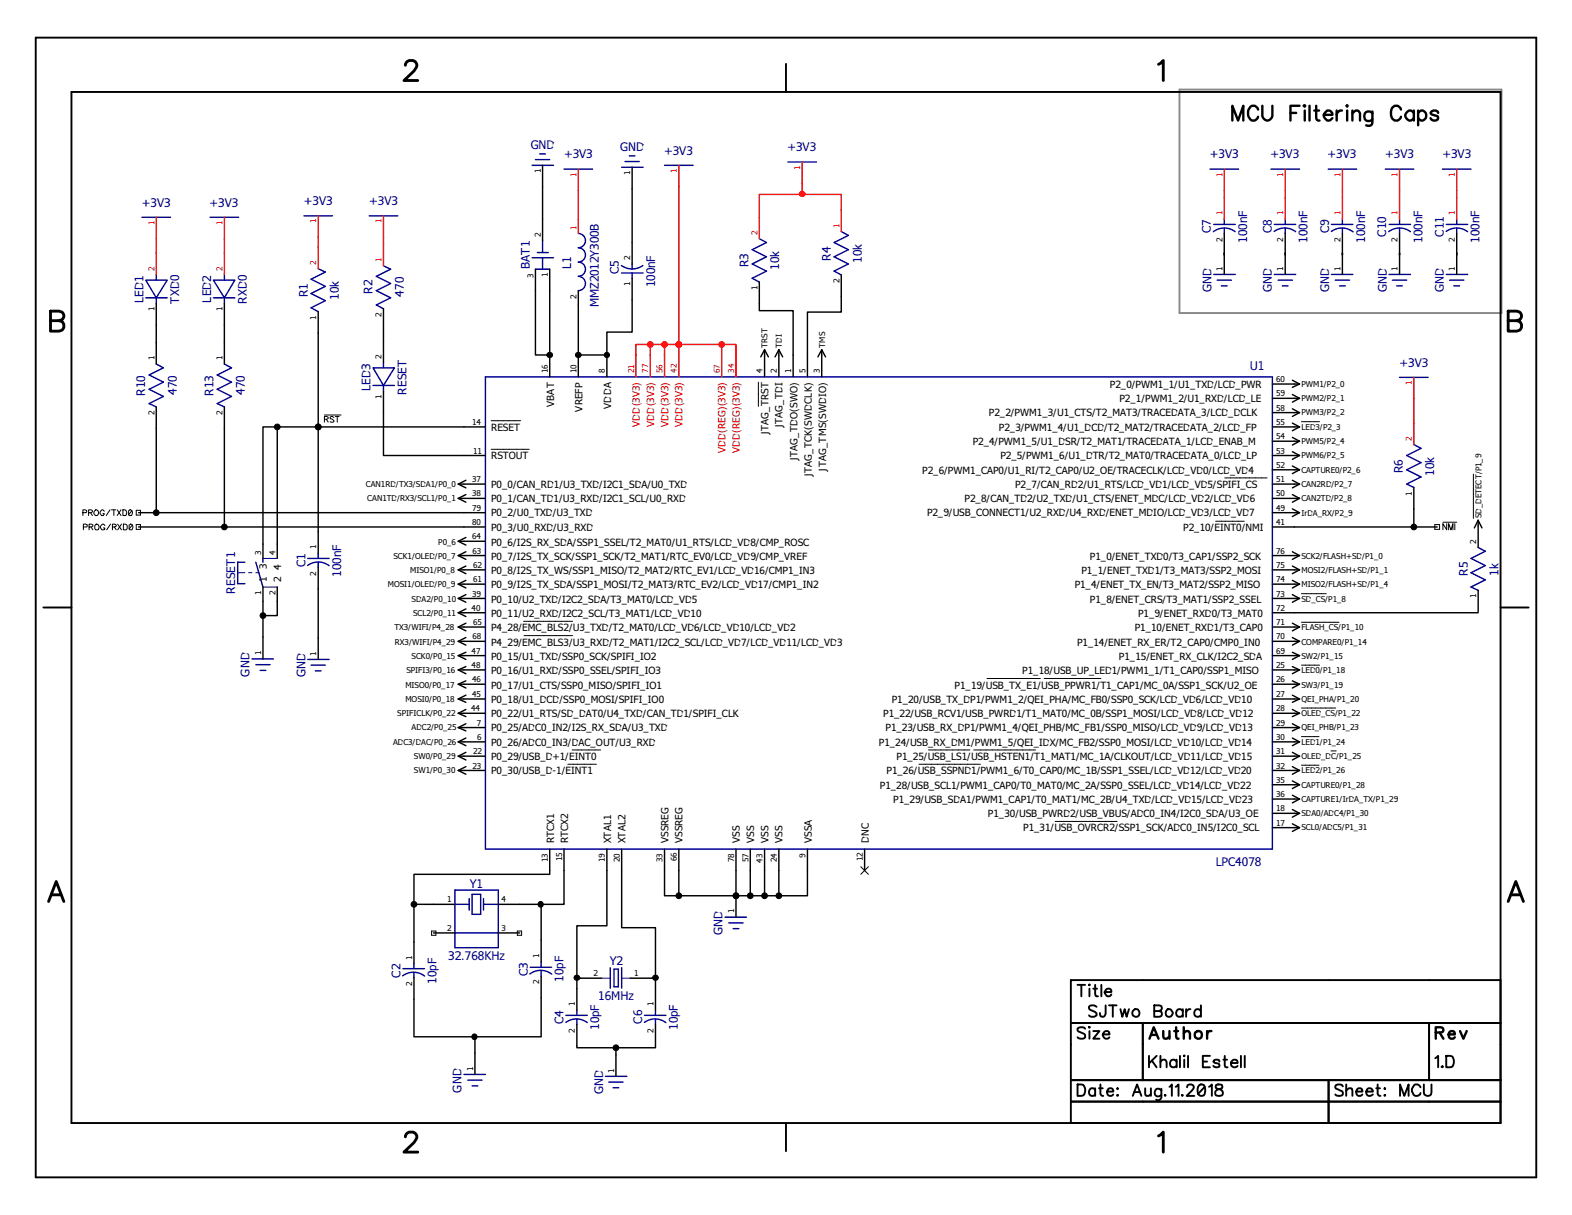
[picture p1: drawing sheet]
<svg xmlns="http://www.w3.org/2000/svg" width="279mm" height="216mm" viewBox="0 0 279 216" stroke-linecap="round" stroke-linejoin="round" font-family="sans-serif">
<path d="M279.4 0h-279.4v215.9" fill="none" stroke="#fff" stroke-width=".34"/>
<g fill="none" stroke="#000" stroke-width=".42">
<path d="M223.6 19.5a.87 .87 0 0 0-1.4-.5 1.61 1.61 0 0 0 .3 2.4 .93 .93 0 0 0 1.1-.7M224.4 18.8v1.9a.9 .9 0 0 0 .9 .7 .9 .9 0 0 0 .8-.7v-1.9M231 18.8h-1.6v2.6M231.7 18.8h.3l-.1 .2zM231.9 19.6v1.8M232.7 18.8v2.6M233.6 19.6h.8M233.9 18.8v2.1l.1 .4 .5 .1M237.6 19.6v1.8M238.5 19.6a.86 .86 0 0 0-.9 .8M239.4 18.7v.3zM239.4 19.6v1.8"/>
<path d="M240.4 19.6v1.8M243.9 19.8v2a.68 .68 0 0 1-.4 .6 .68 .68 0 0 1-.7-.1M249 19.5a.87 .87 0 0 0-1.4-.5 1.61 1.61 0 0 0 .3 2.4 .93 .93 0 0 0 1.1-.7M251.3 19.6v1.8M252.1 19.6v2.7M219 21.4v-2.6l1 2.6 1-2.6v2.6M229.4 20.1h1M235.3 20.4h1.5a.71 .71 0 0 0-.5-.7 .71 .71 0 0 0-.8 .4 .89 .89 0 0 0 0 .9 .89 .89 0 0 0 .8 .4l.5-.4M240.4 20.2l.6-.6h.3l.3 .2 .1 .4v1.2M243.9 20.2a.79 .79 0 0 0-.9-.3 .79 .79 0 0 0-.5 .8 .78 .78 0 0 0 .5 .8 .78 .78 0 0 0 .9-.3M251.3 20.1a.83 .83 0 0 0-1.3-.1 .83 .83 0 0 0 .2 1.3 .68 .68 0 0 0 1.1-.3M252.1 20.1a.83 .83 0 0 1 1.2-.1 .83 .83 0 0 1-.1 1.3 .68 .68 0 0 1-1.1-.3"/>
<path d="M255.6 20.1l-.1-.3a.82 .82 0 0 0-1.2 .3 1.87 1.87 0 0 0 1.2 .6v.6a.82 .82 0 0 1-1.2-.3"/>
</g>
<g fill="none" stroke="#000" stroke-width=".18">
<path d="M57.7 74.5h.4l.2-.2v-.1l-.2-.2h-.4v1M57.7 73.7h2.9M58 74.5l.3 .5M59.4 74.2l-.3-.2h-.3l-.1 .2 .1 .2 .3 .1 .3 .3v.1l-.2 .1-.5-.1M59.6 74h.7M59.9 74v1M14.7 91.1h.6l.1-.3-.2-.2h-.5v1M14.8 93.6h.6l.1-.4-.7-.1v1M15.7 91.1h.5l.2-.2v-.1l-.2-.2h-.5v1M15.8 93.6h.6l.1-.3-.2-.2h-.5v1M16.1 91.1l.3 .5M16.2 93.6l.3 .5"/>
<path d="M16.8 90.8a.42 .42 0 0 1 .6-.1 .42 .42 0 0 1 0 .7 .4 .4 0 0 1-.4 .2 .4 .4 0 0 1-.3-.3zM16.8 93.4a.42 .42 0 0 1 .7-.1 .42 .42 0 0 1 0 .6 .34 .34 0 0 1-.4 .3 .34 .34 0 0 1-.3-.4zM18.5 90.8a.43 .43 0 0 0-.6 0 .43 .43 0 0 0 0 .6l.1 .2h.4l.1-.3h-.2M18.6 93.4a.42 .42 0 0 0-.6-.1 .42 .42 0 0 0-.1 .6 .34 .34 0 0 0 .4 .3 .34 .34 0 0 0 .3-.4h-.2M19.6 90.6l-.7 1M19.6 93.1l-.6 1M19.8 90.6h.8M20 93.6h.6l.1-.3-.3-.2h-.4v1M20.2 90.6v1M20.3 93.6l.4 .5M20.8 90.6l.7 1M20.9 93.1l.7 1"/>
<path d="M21.5 90.6l-.7 1M21.6 93.1l-.7 1M21.8 90.6a.59 .59 0 0 1 .7 .3 .59 .59 0 0 1-.1 .7h-.6zM21.9 93.1h.4a.63 .63 0 0 1 .1 1h-.5zM22.9 90.8l.2-.2a.53 .53 0 0 1 .4 .5 .53 .53 0 0 1-.3 .5h-.3v-.2zM22.9 93.3l.3-.2a.53 .53 0 0 1 .4 .5 .53 .53 0 0 1-.3 .5l-.4-.1zM23.5 90.8l-.6 .6M23.5 93.3l-.6 .7M24.2 93.2h.8v.9h-.8zM24.2 90.7h.8v.8h-.8zM256.5 92.8h2.4M257.1 93v1.1l-.6-1.1v1.1"/>
<path d="M257.5 94.1v-1.1l.4 1.1 .3-1.1v1.1M258.6 93v1.1"/>
<circle cx="97.7" cy="63.1" r=".49"/>
<circle cx="27.8" cy="91.1" r=".51"/>
<circle cx="39.9" cy="93.6" r=".51"/>
<circle cx="46.7" cy="109.4" r=".51"/>
<circle cx="120.7" cy="159.2" r=".51"/>
<circle cx="130.8" cy="159.2" r=".51"/>
<circle cx="133.4" cy="159.2" r=".51"/>
<circle cx="135.9" cy="159.2" r=".51"/>
<circle cx="138.4" cy="159.2" r=".51"/>
<circle cx="73.6" cy="160.7" r=".51"/>
<circle cx="96.1" cy="160.7" r=".49"/>
<circle cx="84.3" cy="184.2" r=".49"/>
<circle cx="109.5" cy="186.2" r=".51"/>
</g>
<path d="M209.6 15.9h57.3v39.7h-57.3z" fill="none" stroke="#898989" stroke-width=".34"/>
<g fill="none" stroke="#000" stroke-width=".25">
<path d="M96.4 33.2v5.7M112.4 33.5v9.6M27.8 57.7v3.2M39.9 57.7v3.2M68.2 58.7v1.9M95.2 51.6v11.5h2.5v-11.5M135 53.9v1.3h6v7.9M149.5 52.7v2.8h-6v7.6M217.6 45v.3M228.4 45v.3M238.6 45v.3M248.8 45v.3"/>
<path d="M258.9 45v.3M27.8 76.1v15M39.9 76.1v17.5M24.6 93.6h57.9M24.6 91.1h57.9M46.7 106.8v2.6h2.6v-2.6M46.7 109.4v3.8M56.6 104.6v8.8M230 108.9h32.7M97.7 154.7v.7h-24.1v12M100.2 154.7v6h-4v6.3M118.1 154.7v4.5h12.7"/>
<path d="M120.6 154.7v4.5M130.8 154.7v4.5M133.3 154.7v4.5M135.9 154.7v4.5M138.4 154.7v4.5h-7.6M143.5 154.7v4.5h-5.1M73.6 160.7h3.4M92.4 160.7h3.8M96.2 177.3v6.9h-22.6v-6.7M84.4 184.2v2.9M102.5 185.8v.4h14v-.4M109.5 186.2v1.3"/>
</g>
<g fill="#000">
<circle cx="97.7" cy="63.1" r=".49"/>
<circle cx="27.8" cy="91.1" r=".51"/>
<circle cx="39.9" cy="93.6" r=".51"/>
<circle cx="46.7" cy="109.4" r=".51"/>
<circle cx="120.7" cy="159.2" r=".51"/>
<circle cx="130.8" cy="159.2" r=".51"/>
<circle cx="133.4" cy="159.2" r=".51"/>
<circle cx="135.9" cy="159.2" r=".51"/>
<circle cx="138.4" cy="159.2" r=".51"/>
<circle cx="73.6" cy="160.7" r=".51"/>
<circle cx="96.1" cy="160.7" r=".49"/>
<circle cx="84.3" cy="184.2" r=".49"/>
<circle cx="109.5" cy="186.2" r=".51"/>
</g>
<g fill="none" stroke="#f00" stroke-width=".25">
<path d="M102.8 33.9v5M142.6 32.6v1.9h-7.6v4.1M217.6 33.9v1.2M228.4 33.9v1.2M238.6 33.9v1.2M248.8 33.9v1.2M258.9 33.9v1.2M27.8 42.4v2.6M39.9 42.4v2.6M56.6 42.2v1.7M68.2 42.2v1.2M113 63.1v-1.9h7.6v1.9"/>
<path d="M115.6 61.2v1.9M128.3 63.1v-1.9h2.5v1.9"/>
</g>
<circle cx="115.6" cy="61.2" r=".51" fill="#f00"/>
<circle cx="115.6" cy="61.2" r=".51" fill="none" stroke="#f00" stroke-width=".18"/>
<path d="M118.1 61.2v1.9" fill="none" stroke="#f00" stroke-width=".25"/>
<circle cx="118.1" cy="61.2" r=".51" fill="#f00"/>
<circle cx="118.1" cy="61.2" r=".51" fill="none" stroke="#f00" stroke-width=".18"/>
<path d="M120.6 33.2v28" fill="none" stroke="#f00" stroke-width=".25"/>
<circle cx="120.7" cy="61.2" r=".51" fill="#f00"/>
<circle cx="120.7" cy="61.2" r=".51" fill="none" stroke="#f00" stroke-width=".18"/>
<path d="M120.6 61.2h7.7" fill="none" stroke="#f00" stroke-width=".25"/>
<circle cx="128.3" cy="61.2" r=".51" fill="#f00"/>
<circle cx="128.3" cy="61.2" r=".51" fill="none" stroke="#f00" stroke-width=".18"/>
<circle cx="120.7" cy="61.2" r=".51" fill="#f00"/>
<circle cx="120.7" cy="61.2" r=".51" fill="none" stroke="#f00" stroke-width=".18"/>
<path d="M142.6 34.5h6.9v2.8M251.3 70.9v4.3" fill="none" stroke="#f00" stroke-width=".25"/>
<circle cx="142.6" cy="34.5" r=".49" fill="#f00"/>
<circle cx="142.6" cy="34.5" r=".49" fill="none" stroke="#f00" stroke-width=".18"/>
<g fill="none" stroke="#000" stroke-width=".25">
<path d="M96.4 29.4v3.8M96.4 38.9v3.9M112.4 29.7v3.8M27.8 53.9v3.8M39.9 53.9v3.8M56.6 55.4v20.5h25.9M68.2 54.9v3.8M95.2 47.8v3.8M97.7 47.8v3.8M112.4 49.4v9.6h-4.5v4.1h-5.1v-11.5M112.4 43.1v3.8M135 50.1v3.8"/>
<path d="M149.5 48.9v3.8M217.6 41.5v7.3M228.4 41.5v7.3M238.6 41.5v7.3M248.8 41.5v7.3M258.9 41.5v7.3M27.8 60.9v3.8M27.8 72.3v3.8M39.9 60.9v3.8M39.9 72.3v3.8M49.3 75.9v20.8M68.2 69.5v11.4h14.3"/>
<path d="M68.2 60.6v3.8M102.8 63.1h.1M46.7 96.7v-20.8h9.9v22.4M230 93.6h25.4M251.3 86.6v7M262.7 92.5l-.7 1.3M262.7 92.5l.7 1.3M262.7 92.5v4.8M46.7 113.2v3.9M56.6 100.8v3.8M56.6 113.4v3.8M262.7 104.9v3.8"/>
<path d="M107.9 154.7v9.8h-5.4v9.3M110.5 154.7v10.1h6v9M130.8 159.2v3.8M73.6 167.4v3.8M73.6 173.7v3.8M96.2 167v3.9M96.2 173.5v3.8M103.1 173.8h-.6v5.7M115.8 173.8h.7v5.7M84.4 187.1v3.8M102.5 182v3.8M109.5 187.5v3.8"/>
<path d="M116.5 182v3.8"/>
</g>
<g fill="#000">
<circle cx="49.3" cy="75.9" r=".51"/>
<circle cx="56.6" cy="75.9" r=".51"/>
<circle cx="102.8" cy="63.1" r=".49"/>
<circle cx="107.9" cy="63.1" r=".47"/>
<circle cx="251.3" cy="93.6" r=".51"/>
<circle cx="102.6" cy="173.7" r=".49"/>
<circle cx="116.5" cy="173.7" r=".49"/>
</g>
<g fill="none" stroke="#000" stroke-width=".18">
<path d="M255 93.2h.9v.9h-.9zM261.9 84.2v7.9"/>
<circle cx="49.3" cy="75.9" r=".51"/>
<circle cx="56.6" cy="75.9" r=".51"/>
<circle cx="102.8" cy="63.1" r=".49"/>
<circle cx="107.9" cy="63.1" r=".47"/>
<circle cx="251.3" cy="93.6" r=".51"/>
<circle cx="102.6" cy="173.7" r=".49"/>
<circle cx="116.5" cy="173.7" r=".49"/>
</g>
<g fill="none" stroke="#000096" stroke-width=".25">
<path d="M94.6 29.4h3.8M95.2 28.4h2.5M95.9 27.3h1M110.5 29.7h3.8M111.1 28.7h2.5M111.8 27.7h1.1M215.7 39.9h3.8M217.6 38.9v1M226.5 39.9h3.8M228.4 38.9v1M236.6 39.9h3.9M238.6 38.9v1"/>
<path d="M246.9 39.9h3.8M248.8 38.9v1M257 39.9h3.9M258.9 38.9v1M25.9 49.8h3.8l-1.9 3.1zM25.9 52.9h3.8M27.8 48.8v1M27.8 52.9v1M37.9 49.8h3.8l-1.8 3.1zM37.9 52.9h3.8M39.9 48.8v1M39.9 52.9v1"/>
<path d="M56.6 47.8l1.2 .5-2.5 1.3 2.5 1.3-2.5 1.3 2.5 1.2-2.5 1.3 1.3 .7M68.2 47.2l1.2 .6-2.5 1.3 2.5 1.3-2.5 1.2 2.5 1.3-2.5 1.3 1.3 .7M94.6 45.8h3.8M95.2 47.8h2.5M95.5 44.9h2M96.4 42.8v2.1M96.4 45.8v2M102.8 41.5a1.27 1.27 0 0 1 1.3 1.3 1.27 1.27 0 0 1-1.3 1.2 1.27 1.27 0 0 1 1.3 1.3 1.27 1.27 0 0 1-1.3 1.3 1.27 1.27 0 0 1 1.3 1.2 1.27 1.27 0 0 1-1.3 1.3 1.27 1.27 0 0 1 1.3 1.3 1.27 1.27 0 0 1-1.3 1.2M110.5 47.2a3.3 3.3 0 0 0 3.8 0M110.5 48.5h3.8M112.4 46.9v.9M112.4 48.5v.9"/>
<path d="M135 42.4l1.2 .7-2.5 1.3 2.5 1.2-2.5 1.3 2.5 1.3-2.5 1.2 1.3 .7M149.5 41.1l1.3 .7-2.5 1.3 2.5 1.3-2.5 1.2 2.5 1.3-2.5 1.3 1.2 .7M215.7 41.2a3.2 3.2 0 0 1 3.8 0M215.7 48.8h3.8M216.3 49.8h2.6M217.1 50.8h1M217.6 40.6v.9M226.5 41.1a3.2 3.2 0 0 1 3.8 .1M226.5 48.8h3.8M227.2 49.8h2.5M227.9 50.8h1M228.4 40.6v.9"/>
<path d="M236.6 41.1a3.2 3.2 0 0 1 3.9 .1M236.6 48.8h3.9M237.3 49.8h2.6M238.1 50.8h1M238.6 40.6v.9M246.8 41.2a3.2 3.2 0 0 1 3.9 0M246.9 48.8h3.8M247.5 49.8h2.5M248.2 50.8h1.1M248.8 40.6v.9M257 41.1a3.2 3.2 0 0 1 3.8 .1M257 48.8h3.9"/>
<path d="M257.6 49.8h2.6M258.4 50.8h1M258.9 40.6v.9M27.8 64.7l1.2 .7-2.5 1.2 2.5 1.3-2.5 1.3 2.5 1.2-2.5 1.3 1.3 .6M39.9 64.7l1.2 .7-2.5 1.2 2.5 1.3-2.5 1.3 2.5 1.2-2.5 1.3 1.3 .6M66.3 65.4h3.8l-1.9 3.1zM66.3 68.5h3.8M68.2 64.4v1M68.2 68.5v1M251.3 79l1.3 .7-2.6 1.2 2.6 1.3-2.6 1.3 2.6 1.3-2.6 1.2 1.3 .6M54.7 99.2h3.8M56.6 98.3v.9"/>
<path d="M56.6 99.9v.9M262.7 97.3l1.3 .7-2.5 1.2 2.5 1.3-2.5 1.3 2.5 1.2-2.5 1.3 1.2 .6M44.8 117.1h3.8M45.5 118.1h2.5M46.2 119.1h1M54.7 100.5a3.2 3.2 0 0 1 3.8 0M54.7 117.2h3.8M55.3 118.2h2.5M56 119.2h1.1M71.6 173.4a3.2 3.2 0 0 1 3.9 0M71.6 172.1h3.8M73.6 171.2v.9"/>
<path d="M73.6 172.8v.9M94.2 173.1a3.2 3.2 0 0 1 3.9 0M94.2 171.9h3.8M96.2 170.9v1M96.2 172.5v1M102.5 179.5v.9M116.5 179.5v.9M128.9 163h3.8M129.5 164h2.6M130.3 165h1M82.5 190.9h3.8M83.1 191.9h2.6"/>
<path d="M83.9 193h1M100.6 181.7a3.2 3.2 0 0 1 3.8 0M100.6 180.4h3.8M102.5 181.1v.9M107.6 191.3h3.8M108.2 192.3h2.5M109 193.3h1M114.5 181.7a3.2 3.2 0 0 1 3.8 0M114.6 180.4h3.8M116.5 181.1v.9"/>
</g>
<g fill="none" stroke="#f00" stroke-width=".25">
<path d="M102.8 38.9v2.6M135 38.6v3.8M149.5 37.3v3.8M217.6 35.1v3.8M228.4 35.1v3.8M238.6 35.1v3.8M248.8 35.1v3.8M258.9 35.1v3.8M27.8 45v3.8M39.9 45v3.8M56.6 43.9v3.9M68.2 43.4v3.8"/>
<path d="M251.3 75.2v3.8"/>
</g>
<g fill="#000096">
<circle cx="46.6" cy="104.2" r=".21"/>
<circle cx="46.6" cy="99.1" r=".21"/>
</g>
<g fill="none" stroke="#000096" stroke-width=".25">
<path d="M25.2 38.6h5.1M37.3 38.6h5.1M54 38.4h5.1M65.6 38.4h5.1M100.2 30.1h5.1M118.1 29.4h5.1M140 28.8h5.1M215.1 30.1h5M225.9 30.1h5.1M236.1 30.1h5M246.2 30.1h5.1M256.4 30.1h5.1"/>
<path d="M86.3 67h139.8v83.9h-139.8zM248.8 67.1h5M43.5 99.9h-1.3v3.8h1.3M45.5 99.9l1.2 4.4M46.7 99.2v.7M80.9 158.2h7.7v10.2h-7.7zM83.4 159.7v2M83.9 158.9h1.5v3.6h-1.5zM85.9 159.7v2M80.9 160.7h2.5M80.9 165.8h7.7M85.9 160.7h2.7"/>
<path d="M108.5 172v3.6M109.1 172.2h.8v3.1h-.8zM110.5 172v3.6"/>
</g>
<path d="M46.7 99.2h2.6M42.2 101.8h1.3M44.2 101.8h.6M45.5 101.8h.6M46.7 104.3h2.6M106.9 173.8h1.6M110.5 173.8h1.5" fill="none" stroke="#000096" stroke-width=".18"/>
<g fill="none" stroke="#000" stroke-width=".25">
<path d="M82.5 75.9h3.8M97.7 63.1v3.9M102.8 63.1v3.9M107.9 63.1v3.9M135.9 62.1l-.7 1.3M135.9 62.1l.7 1.3M135.9 62.1v4.9M138.4 62.1l-.6 1.3M138.4 62.1l.7 1.3M138.4 62.1v4.9M141 63.1v3.9M143.5 63.1v3.9"/>
<path d="M146 62.1l-.6 1.3M146 62.1l.7 1.3M146 62.1v4.9M226.1 68.2h4.9M226.1 70.8h4.9M226.1 73.3h4.9M226.1 75.9h4.9M226.1 78.4h4.9M229.7 67.6l1.3 .6M229.7 70.1l1.3 .7M229.7 72.6l1.3 .7M229.7 75.2l1.3 .7"/>
<path d="M229.7 77.7l1.3 .7M231 68.2l-1.3 .6M231 70.8l-1.3 .7M231 73.3l-1.3 .7M231 75.9l-1.3 .6M231 78.4l-1.3 .7M46.7 96.7v2.5M49.3 96.7v2.5M81.4 86l1.4 .7M81.4 86h4.9M81.4 88.6l1.4 .6M81.4 88.6h4.9"/>
<path d="M81.4 96.2l1.4 .7M81.4 96.2h4.9M81.4 98.7l1.4 .7M81.4 98.7h4.9M82.5 91.1h3.8M82.5 93.6h3.8M82.5 80.9h3.8M82.8 85.3l-1.4 .7M82.8 87.9l-1.4 .7M82.8 95.5l-1.4 .7M82.8 98l-1.4 .7M226.1 86h4.9"/>
<path d="M226.1 88.6h4.9M226.1 91.1h4.9M226.1 93.6h3.9M226.1 98.7h4.9M226.1 80.9h4.9M226.1 83.5h4.9M229.7 98l1.3 .7M229.7 80.3l1.3 .6M229.7 82.8l1.3 .7M229.7 85.3l1.3 .7M229.7 87.9l1.3 .7M229.7 90.4l1.3 .7"/>
<path d="M231 98.7l-1.3 .7M231 80.9l-1.3 .7M231 83.5l-1.3 .7M231 86l-1.3 .7M231 88.6l-1.3 .6M231 91.1l-1.3 .7M46.7 104.3v2.5M49.3 104.3v2.5M81.4 101.3l1.4 .6M81.4 101.3h4.9M81.4 103.8l1.4 .7M81.4 103.8h4.9"/>
<path d="M81.4 106.3l1.4 .7M81.4 106.3h4.9M81.4 108.9l1.4 .7M81.4 108.9h4.9M81.4 116.5l1.4 .7M81.4 116.5h4.9M81.4 119l1.4 .7M81.4 119h4.9M81.4 111.4h4.9M81.4 114h4.9M81.4 111.4l1.4 .7M81.4 114l1.4 .6"/>
<path d="M82.8 100.6l-1.4 .7M82.8 103.1l-1.4 .7M82.8 105.7l-1.4 .6M82.8 108.2l-1.4 .7M82.8 115.9l-1.4 .6M82.8 118.4l-1.4 .6M82.8 110.7l-1.4 .7M82.8 113.3l-1.4 .7M226.1 101.3h4.9M226.1 103.8h4.9M226.1 106.3h4.9M226.1 108.9h3.9"/>
<path d="M226.1 116.5h4.9M226.1 119h4.9M226.1 111.4h4.9M226.1 114h4.9M229.7 100.6l1.3 .7M229.7 103.1l1.3 .7M229.7 105.7l1.3 .6M229.7 110.7l1.3 .7M229.7 113.3l1.3 .7M229.7 115.9l1.3 .6M229.7 118.4l1.3 .6M231 101.3l-1.3 .6"/>
<path d="M231 103.8l-1.3 .7M231 106.3l-1.3 .7M231 111.4l-1.3 .7M231 114l-1.3 .6M231 116.5l-1.3 .7M231 119l-1.3 .7M81.4 121.6l1.4 .7M81.4 121.6h4.9M81.4 124.2l1.4 .6M81.4 124.2h4.9M81.4 126.7l1.4 .6M81.4 126.7h4.9"/>
<path d="M81.4 129.3l1.4 .6M81.4 129.3h4.9M81.4 131.8l1.4 .7M81.4 131.8h4.9M81.4 134.4l1.4 .6M81.4 134.4h4.9M81.4 136.9l1.4 .7M81.4 136.9h4.9M82.8 121l-1.4 .6M82.8 123.5l-1.4 .7M82.8 126.1l-1.4 .6M82.8 128.6l-1.4 .7"/>
<path d="M82.8 131.1l-1.4 .7M82.8 133.7l-1.4 .7M82.8 136.2l-1.4 .7M226.1 121.6h4.9M226.1 124.2h4.9M226.1 126.7h4.9M226.1 129.3h4.9M226.1 131.8h4.9M226.1 134.4h4.9M226.1 136.9h4.9M226.1 139.4h4.9M229.7 121l1.3 .6"/>
<path d="M229.7 123.5l1.3 .7M229.7 126.1l1.3 .6M229.7 128.6l1.3 .7M229.7 131.1l1.3 .7M229.7 133.7l1.3 .7M229.7 136.2l1.3 .7M229.7 138.8l1.3 .6M231 121.6l-1.3 .7M231 124.2l-1.3 .6M231 126.7l-1.3 .6M231 129.3l-1.3 .6M231 131.8l-1.3 .7"/>
<path d="M231 134.4l-1.3 .6M231 136.9l-1.3 .7M231 139.4l-1.3 .7M97.7 150.9v3.8M100.2 150.9v3.8M107.9 150.9v3.8M110.5 150.9v3.8M118.1 150.9v3.8M120.6 150.9v3.8M130.8 150.9v3.8M133.3 150.9v3.8M135.9 150.9v3.8"/>
<path d="M138.4 150.9v3.8M143.5 150.9v3.8M153.7 150.9v3.8M226.1 142h4.9M226.1 144.5h4.9M226.1 147.1h4.9M229.7 141.3l1.3 .7M229.7 143.8l1.3 .7M229.7 146.4l1.3 .7M231 142l-1.3 .7M231 144.5l-1.3 .7M231 147.1l-1.3 .6"/>
<path d="M77 165.8h3.9M77 160.7h3.9M88.6 165.8h3.8M88.6 160.7h3.8M103.1 173.8h3.8M112 173.8h3.8"/>
</g>
<g fill="none" stroke="#f00" stroke-width=".25">
<path d="M27.8 38.6v3.8M39.9 38.6v3.8M56.6 38.4v3.8M68.2 38.4v3.8M102.8 30.1v3.8M120.6 29.4v3.8M142.6 28.8v3.8M217.6 30.1v3.8M228.4 30.1v3.8M238.6 30.1v3.8M248.8 30.1v3.8M258.9 30.1v3.8"/>
<path d="M113 63.1v3.9M115.6 63.1v3.9M118.1 63.1v3.9M120.6 63.1v3.9M128.3 63.1v3.9M130.8 63.1v3.9M251.3 67.1v3.8"/>
</g>
<g fill="none" stroke="#000" stroke-width=".18">
<path d="M87.3 74.8h5.2M87.3 79.8h6.8M134.8 67.9v4.3M231.3 74.9h3.2M216.1 92.6h5M217.7 84.9h7.5M93 110.4h8.8M93.1 112.9h8.7M231.3 105.5h4.4M231.3 110.6h6.7M231.3 118.2h3.2M100.9 135.8h5.1"/>
<path d="M101.7 133.3h5.1M163.3 135.8h10.9M165 133.3h7.4M173.1 133.3h11M175.4 120.6h9.5M185.6 120.6h10.1M231.3 125.8h6.1M231.3 130.9h3.1M231.3 136h3.1M236.6 133.4h.9M153 154l1.3 1.4M154.3 154l-1.3 1.4"/>
<path d="M187.5 146h11M76.7 165.4h.8v.8h-.8zM91.9 165.4h.8v.8h-.8z"/>
</g>
<g fill="none" stroke="#000" stroke-width=".34">
<path d="M6.3 6.7h266.7v202.5h-266.7zM12.7 16.3h254v183.3h-254zM139.7 11.3v5M7.7 107.9h5M266.7 107.9h5M191.5 175h1.4M192.2 175v2M193.6 174.9v.2zM193.6 175.7v1.3M194.3 175.7h.7M194.6 175l.1 2h.5M194.9 178.9a.99 .99 0 0 0-1.4 0 .48 .48 0 0 0 .4 .6l.6 .2a.65 .65 0 0 1 .4 .7 .99 .99 0 0 1-1.4 0"/>
<path d="M195.7 175v2M196.3 176.3h1.2a.48 .48 0 0 0-.3-.6 .69 .69 0 0 0-.9 .7 .69 .69 0 0 0 1.1 .6l.1-.3M196.5 178.6v1.6l-.2 .3a.48 .48 0 0 1-.7 0l-.1-.5M197.1 178.6h1.4M197.8 178.6v2.1M199.1 179.3l.4 1.4 .4-1.4 .3 1.4 .5-1.4M205.1 178.6h.9l.4 .2a.48 .48 0 0 1-.1 .7l-.3 .2 .4 .1v.7l-.4 .2h-.9zM205.1 179.7h.9M210.2 179.7a.66 .66 0 0 0-1-.1 .66 .66 0 0 0 0 .9 .66 .66 0 0 0 1-.1M210.2 179.3v1.4M210.8 179.3v1.4M211.6 179.3a.68 .68 0 0 0-.8 .6"/>
<path d="M213.4 179.7a.66 .66 0 0 0-.9-.1 .66 .66 0 0 0 0 .9 .66 .66 0 0 0 .9-.1M213.4 178.6v2.1M266.7 174.2h-76.4v25.4M139.7 199.6v5M190.3 181.8h76.4M190.3 191.9h76.4M190.3 195.7h76.4M191.5 192.7h.7a1.08 1.08 0 0 1 .6 1.5l-.3 .4-1 .1zM192.9 182.8a.94 .94 0 0 0-1.4 0 .46 .46 0 0 0 .4 .6l.8 .3 .2 .3v.3a.94 .94 0 0 1-1.4 0M193.6 182.5v.1zM193.6 183.2v1.4M194.3 183.2h1.1l-1.1 1.4h1.1"/>
<path d="M194.6 193.7l-.1-.2a.64 .64 0 0 0-.9 .2 .64 .64 0 0 0 .2 .8 .64 .64 0 0 0 .8 0M194.6 193.4v1.3M195.3 193.4h.7M195.6 192.7v1.7l.1 .2 .4 .1M196 183.8h1.2a.48 .48 0 0 0-.4-.6 .68 .68 0 0 0-.8 .9 .68 .68 0 0 0 1.2 .2M196.8 194h1.1a.48 .48 0 0 0-.4-.6 .67 .67 0 0 0-.7 .7 .67 .67 0 0 0 .9 .5l.2-.1M198.5 193.5h.2zM198.5 194.6h.2zM201.3 194.7l.8-2 .8 2M201.6 194.1h1M203.1 181.8v10.1M203.5 193.4l.1 1.2a.65 .65 0 0 0 1-.2"/>
<path d="M204.2 187.6v2.1M204.6 193.4v1.3M204.7 188.5l.9 1.2M205.6 187.6l-1.4 1.4M206.2 188.7l.3-.3h.7l.1 .3v1M206.2 187.6v2.1M206.4 193.5v1.6a.62 .62 0 0 1-.9 .3M206.4 193.8a.65 .65 0 0 0-.9-.3 .7 .7 0 0 0-.1 1.1 .7 .7 0 0 0 1 0M207.1 194.6v.1zM207.9 193.1l.4-.4v2M209 193.1l.5-.4v2M209.1 188.6a.66 .66 0 0 0-1-.1 .66 .66 0 0 0 0 1 .66 .66 0 0 0 1-.1"/>
<path d="M209.1 188.3v1.4M209.7 187.6v2.1M210.1 194.6h.1zM210.5 187.5v.2zM210.5 188.3v1.4M211 193.2a.59 .59 0 0 1 .6-.5 .59 .59 0 0 1 .6 .6l-1.3 1.4h1.4M211.2 187.6v2.1M213.2 192.8a.64 .64 0 0 1 .9 .3 1.83 1.83 0 0 1-.1 1.5 .77 .77 0 0 1-1.1-.2 1.64 1.64 0 0 1 .3-1.6zM213.8 188.6h.7M214.1 193.1l-1.2 1.3M214.9 193.1l.5-.4v2M215.1 187.6h-1.3v2.1h1.3"/>
<path d="M216.2 192.8l-.1 .4 .3 .3a.75 .75 0 0 1 .8 .3 .75 .75 0 0 1 0 .8 .93 .93 0 0 1-1.2-.2 .81 .81 0 0 1 .9-.9l.4-.3-.1-.4zM216.7 188.6a.59 .59 0 0 0-.5-.3 .59 .59 0 0 0-.6 .3l.4 .3 .7 .2v.3a.67 .67 0 0 1-1.1 0M217.4 188.3h.7M217.7 187.6v1.7l.1 .3 .4 .1M218.8 188.9h1.2a.52 .52 0 0 0-.3-.6 .52 .52 0 0 0-.6 .1 .68 .68 0 0 0-.2 1 .68 .68 0 0 0 1.1 0M220.6 187.6v2.1M221.2 187.6v2.1M236.1 191.9v7.7M238.7 193a.82 .82 0 0 0-1.4 0l.2 .5 1.1 .5 .1 .5a.99 .99 0 0 1-1.4 0M239.3 193.8l.5-.4 .5 .1 .1 1.2M239.3 192.7v2M241 194h1.1a.48 .48 0 0 0-.3-.6 .67 .67 0 0 0-.8 .7 .67 .67 0 0 0 1 .5l.1-.1"/>
<path d="M242.8 194h1.2a.61 .61 0 0 0-.7-.6 .61 .61 0 0 0-.5 .7 .64 .64 0 0 0 .5 .6 .64 .64 0 0 0 .7-.2M244.6 193.4h.7M244.9 192.7v1.7l.1 .2 .4 .1M246 193.5h.2zM246 194.6h.2zM248.8 194.7v-2l.8 2 .8-2v2M252.5 193.2a.76 .76 0 0 0-1.1-.4 1.16 1.16 0 0 0 .1 1.9 .77 .77 0 0 0 1-.5M253.1 192.7v1.4a.68 .68 0 0 0 .6 .6 .68 .68 0 0 0 .7-.6v-1.4M254 181.8v10.1M255.1 188l.5-.4v2.1M256.2 189.6h.3zM257 187.6h.7a1.08 1.08 0 0 1 .6 1.5l-.2 .5-1.1 .1z"/>
<circle cx="207.8" cy="180" r=".68"/>
<circle cx="201.9" cy="180" r=".69"/>
</g>
<path d="M72.1 11.6a.88 .88 0 0 1 .6-.8h.7a.87 .87 0 0 1 .5 1.3l-.3 .5-1.8 1.7h2.5M205.9 11.4l.9-.6v3.5M9 55.3h1.5l.5 .2a.82 .82 0 0 1 0 1.3l-.5 .2a.93 .93 0 0 1 .9 .9 .93 .93 0 0 1-.9 .9h-1.5zM9 57h1.5M268.1 55.3h1.5l.5 .2a.82 .82 0 0 1 0 1.3l-.5 .2a.93 .93 0 0 1 .9 .9 .93 .93 0 0 1-.9 .9h-1.5zM268.1 57h1.5M9.1 159h1.7M268.6 159h1.7M8.6 160.2l1.4-3.6 1.3 3.6M268.1 160.2l1.3-3.6 1.4 3.6M72.1 202a.88 .88 0 0 1 .6-.8h.7a.87 .87 0 0 1 .5 1.3l-.3 .5-1.8 1.7h2.5M205.9 201.8l.9-.6v3.5" fill="none" stroke="#000" stroke-width=".51"/>
<g fill="none" stroke="#000" stroke-width=".42">
<path d="M204.3 184.6l.8-2.1 .8 2.1M204.6 183.9h1M206.8 183.2v1.3l.5 .1 .6-.5M207.9 183.2v1.4M208.7 183.2h.7M209 182.5v1.6l.1 .4 .4 .1M210.4 183.6l.3-.3h.6l.2 .3v1M210.4 182.5v2.1M214.5 183.2v1.4M215.3 183.2a.6 .6 0 0 0-.8 .6M255.2 183.5l1.2-.1a.48 .48 0 0 0 0-.8l-1.2-.1v2.1M255.9 183.5l.6 1.1"/>
<path d="M257.5 183.8h1.1a.48 .48 0 0 0-.4-.6 .67 .67 0 0 0-.7 .8 .67 .67 0 0 0 .9 .5l.2-.2M259.5 183.2l.6 1.4 .6-1.4"/>
<circle cx="213" cy="183.9" r=".69"/>
</g>
<g font-size="2.1" fill="#000096">
<text x="94.3" y="26.5">GND</text>
<text x="100.2" y="28.1">+3V3</text>
<text x="110.2" y="26.8">GND</text>
<text x="118" y="27.5">+3V3</text>
<text x="140" y="26.8">+3V3</text>
<text x="215.1" y="28.1">+3V3</text>
<text x="225.8" y="28.1">+3V3</text>
<text x="236" y="28.1">+3V3</text>
<text x="246.2" y="28.1">+3V3</text>
<text x="256.4" y="28.1">+3V3</text>
<text x="25.2" y="36.7">+3V3</text>
<text x="37.3" y="36.7">+3V3</text>
<text x="54" y="36.4">+3V3</text>
<text x="65.6" y="36.4">+3V3</text>
<text x="215.2" y="41.5" transform="rotate(-90 215.2 41.5)">C7</text>
<text x="226.1" y="41.5" transform="rotate(-90 226.1 41.5)">C8</text>
<text x="236.2" y="41.5" transform="rotate(-90 236.2 41.5)">C9</text>
<text x="94.1" y="47.8" transform="rotate(-90 94.1 47.8)">BAT1</text>
<text x="101.5" y="47.8" transform="rotate(-90 101.5 47.8)">L1</text>
<text x="133" y="47.5" transform="rotate(-90 133 47.5)">R3</text>
<text x="138.5" y="47.9" transform="rotate(-90 138.5 47.9)">10k</text>
<text x="147.7" y="46.3" transform="rotate(-90 147.7 46.3)">R4</text>
<text x="153.2" y="46.7" transform="rotate(-90 153.2 46.7)">10k</text>
<text x="221.7" y="43.1" transform="rotate(-90 221.7 43.1)">100nF</text>
<text x="232.4" y="43.1" transform="rotate(-90 232.4 43.1)">100nF</text>
<text x="242.7" y="43.1" transform="rotate(-90 242.7 43.1)">100nF</text>
<text x="246.4" y="42.1" transform="rotate(-90 246.4 42.1)">C10</text>
<text x="252.8" y="43.1" transform="rotate(-90 252.8 43.1)">100nF</text>
<text x="256.6" y="42.1" transform="rotate(-90 256.6 42.1)">C11</text>
<text x="263" y="43.1" transform="rotate(-90 263 43.1)">100nF</text>
<text x="25.5" y="53.8" transform="rotate(-90 25.5 53.8)">LED1</text>
<text x="31.8" y="53.9" transform="rotate(-90 31.8 53.9)">TXD0</text>
<text x="37.5" y="53.8" transform="rotate(-90 37.5 53.8)">LED2</text>
<text x="43.9" y="53.9" transform="rotate(-90 43.9 53.9)">RXD0</text>
<text x="54.7" y="52.8" transform="rotate(-90 54.7 52.8)">R1</text>
<text x="60.2" y="53.3" transform="rotate(-90 60.2 53.3)">10k</text>
<text x="66.2" y="52.2" transform="rotate(-90 66.2 52.2)">R2</text>
<text x="71.8" y="52.7" transform="rotate(-90 71.8 52.7)">470</text>
<text x="110" y="48.8" transform="rotate(-90 110 48.8)">C5</text>
<text x="116.4" y="51.1" transform="rotate(-90 116.4 51.1)">100nF</text>
<text x="215.3" y="51.9" transform="rotate(-90 215.3 51.9)">GND</text>
<text x="226.1" y="51.9" transform="rotate(-90 226.1 51.9)">GND</text>
<text x="236.2" y="51.9" transform="rotate(-90 236.2 51.9)">GND</text>
<text x="246.5" y="51.9" transform="rotate(-90 246.5 51.9)">GND</text>
<text x="256.6" y="51.9" transform="rotate(-90 256.6 51.9)">GND</text>
<text x="106.4" y="54.6" transform="rotate(-90 106.4 54.6)">MMZ2012Y300B</text>
<text x="222.2" y="65.7">U1</text>
<text x="248.8" y="65.2">+3V3</text>
<text x="25.8" y="70.4" transform="rotate(-90 25.8 70.4)">R10</text>
<text x="31.4" y="70.3" transform="rotate(-90 31.4 70.3)">470</text>
<text x="37.9" y="70.4" transform="rotate(-90 37.9 70.4)">R13</text>
<text x="43.5" y="70.3" transform="rotate(-90 43.5 70.3)">470</text>
<text x="65.9" y="69.4" transform="rotate(-90 65.9 69.4)">LED3</text>
<text x="72.2" y="70.1" transform="rotate(-90 72.2 70.1)">RESET</text>
<text x="249.3" y="84.1" transform="rotate(-90 249.3 84.1)">R6</text>
<text x="254.9" y="84.5" transform="rotate(-90 254.9 84.5)">10k</text>
<text x="54.3" y="100.8" transform="rotate(-90 54.3 100.8)">C1</text>
<text x="41.8" y="105.5" transform="rotate(-90 41.8 105.5)">RESET1</text>
<text x="60.6" y="102.4" transform="rotate(-90 60.6 102.4)">100nF</text>
<text x="260.9" y="102.4" transform="rotate(-90 260.9 102.4)">R5</text>
<text x="266.4" y="102.3" transform="rotate(-90 266.4 102.3)">1k</text>
<text x="44.4" y="120.2" transform="rotate(-90 44.4 120.2)">GND</text>
<text x="54.3" y="120.3" transform="rotate(-90 54.3 120.3)">GND</text>
<text x="216.1" y="153.8">LPC4078</text>
<text x="83.5" y="157.7">Y1</text>
<text x="128.4" y="166.1" transform="rotate(-90 128.4 166.1)">GND</text>
<text x="71.2" y="173.7" transform="rotate(-90 71.2 173.7)">C2</text>
<text x="79.7" y="170.5">32.768KHz</text>
<text x="93.8" y="173.5" transform="rotate(-90 93.8 173.5)">C3</text>
<text x="108.4" y="171.5">Y2</text>
<text x="77.6" y="174.8" transform="rotate(-90 77.6 174.8)">10pF</text>
<text x="100.2" y="174.5" transform="rotate(-90 100.2 174.5)">10pF</text>
<text x="106.3" y="177.7">16MHz</text>
<text x="100.2" y="182" transform="rotate(-90 100.2 182)">C4</text>
<text x="106.5" y="183" transform="rotate(-90 106.5 183)">10pF</text>
<text x="114.1" y="181.9" transform="rotate(-90 114.1 181.9)">C6</text>
<text x="120.5" y="183" transform="rotate(-90 120.5 183)">10pF</text>
<text x="82" y="194.1" transform="rotate(-90 82 194.1)">GND</text>
<text x="107.2" y="194.4" transform="rotate(-90 107.2 194.4)">GND</text>
</g>
<g font-size="1.8">
<text x="197.3" y="68.9">P2_0/PWM1_1/U1_TXD/LCD_PWR</text>
<text x="199" y="71.5">P2_1/PWM1_2/U1_RXD/LCD_LE</text>
<text x="87.3" y="76.5">RESET</text>
<text x="98.5" y="72.3" transform="rotate(-90 98.5 72.3)">VBAT</text>
<text x="103.5" y="73.2" transform="rotate(-90 103.5 73.2)">VREFP</text>
<text x="108.6" y="72.6" transform="rotate(-90 108.6 72.6)">VDDA</text>
<text x="136.6" y="77.4" transform="rotate(-90 136.6 77.4)">JTAG_TRST</text>
<text x="139.1" y="76.1" transform="rotate(-90 139.1 76.1)">JTAG_TDI</text>
<text x="175.8" y="74">P2_2/PWM1_3/U1_CTS/T2_MAT3/TRACEDATA_3/LCD_DCLK</text>
<text x="177.5" y="76.5">P2_3/PWM1_4/U1_DCD/T2_MAT2/TRACEDATA_2/LCD_FP</text>
<text x="87.3" y="81.6">RSTOUT</text>
<text x="141.7" y="82" transform="rotate(-90 141.7 82)">JTAG_TDO(SWO)</text>
<text x="146.8" y="83.8" transform="rotate(-90 146.8 83.8)">JTAG_TMS(SWDIO)</text>
<text x="172.9" y="79.1">P2_4/PWM1_5/U1_DSR/T2_MAT1/TRACEDATA_1/LCD_ENAB_M</text>
<text x="177.8" y="81.6">P2_5/PWM1_6/U1_DTR/T2_MAT0/TRACEDATA_0/LCD_LP</text>
<text x="87.3" y="86.7">P0_0/CAN_RD1/U3_TXD/I2C1_SDA/U0_TXD</text>
<text x="87.3" y="89.2">P0_1/CAN_TD1/U3_RXD/I2C1_SCL/U0_RXD</text>
<text x="144.3" y="84.8" transform="rotate(-90 144.3 84.8)">JTAG_TCK(SWDCLK)</text>
<text x="163.9" y="84.2">P2_6/PWM1_CAP0/U1_RI/T2_CAP0/U2_OE/TRACECLK/LCD_VD0/LCD_VD4</text>
<text x="171.5" y="89.2">P2_8/CAN_TD2/U2_TXD/U1_CTS/ENET_MDC/LCD_VD2/LCD_VD6</text>
<text x="180.4" y="86.7">P2_7/CAN_RD2/U1_RTS/LCD_VD1/LCD_VD5/SPIFI_CS</text>
<text x="87.3" y="91.8">P0_2/U0_TXD/U3_TXD</text>
<text x="87.3" y="94.4">P0_3/U0_RXD/U3_RXD</text>
<text x="164.8" y="91.8">P2_9/USB_CONNECT1/U2_RXD/U4_RXD/ENET_MDIO/LCD_VD3/LCD_VD7</text>
<text x="210.3" y="94.4">P2_10/EINT0/NMI</text>
<text x="47.4" y="101.2" transform="rotate(-90 47.4 101.2)">3</text>
<text x="50" y="101.3" transform="rotate(-90 50 101.3)">4</text>
<text x="87.3" y="96.9">P0_6/I2S_RX_SDA/SSP1_SSEL/T2_MAT0/U1_RTS/LCD_VD8/CMP_ROSC</text>
<text x="87.3" y="99.5">P0_7/I2S_TX_SCK/SSP1_SCK/T2_MAT1/RTC_EV0/LCD_VD9/CMP_VREF</text>
<text x="193.7" y="99.5">P1_0/ENET_TXD0/T3_CAP1/SSP2_SCK</text>
<text x="47.4" y="103.4" transform="rotate(-90 47.4 103.4)">1</text>
<text x="50" y="103.4" transform="rotate(-90 50 103.4)">2</text>
<text x="87.3" y="102">P0_8/I2S_TX_WS/SSP1_MISO/T2_MAT2/RTC_EV1/LCD_VD16/CMP1_IN3</text>
<text x="87.3" y="104.6">P0_9/I2S_TX_SDA/SSP1_MOSI/T2_MAT3/RTC_EV2/LCD_VD17/CMP1_IN2</text>
<text x="87.3" y="107.1">P0_10/U2_TXD/I2C2_SDA/T3_MAT0/LCD_VD5</text>
<text x="191" y="104.6">P1_4/ENET_TX_EN/T3_MAT2/SSP2_MISO</text>
<text x="192.2" y="102">P1_1/ENET_TXD1/T3_MAT3/SSP2_MOSI</text>
<text x="193.7" y="107.1">P1_8/ENET_CRS/T3_MAT1/SSP2_SSEL</text>
<text x="87.3" y="109.6">P0_11/U2_RXD/I2C2_SCL/T3_MAT1/LCD_VD10</text>
<text x="87.3" y="112.2">P4_28/EMC_BLS2/U3_TXD/T2_MAT0/LCD_VD6/LCD_VD10/LCD_VD2</text>
<text x="201.7" y="112.2">P1_10/ENET_RXD1/T3_CAP0</text>
<text x="202.3" y="109.6">P1_9/ENET_RXD0/T3_MAT0</text>
<text x="87.3" y="117.3">P0_15/U1_TXD/SSP0_SCK/SPIFI_IO2</text>
<text x="87.3" y="119.8">P0_16/U1_RXD/SSP0_SSEL/SPIFI_IO3</text>
<text x="87.3" y="114.7">P4_29/EMC_BLS3/U3_RXD/T2_MAT1/I2C2_SCL/LCD_VD7/LCD_VD11/LCD_VD3</text>
<text x="181.7" y="119.8">P1_18/USB_UP_LED1/PWM1_1/T1_CAP0/SSP1_MISO</text>
<text x="191.4" y="114.7">P1_14/ENET_RX_ER/T2_CAP0/CMP0_IN0</text>
<text x="198.9" y="117.3">P1_15/ENET_RX_CLK/I2C2_SDA</text>
<text x="87.3" y="122.3">P0_17/U1_CTS/SSP0_MISO/SPIFI_IO1</text>
<text x="87.3" y="124.9">P0_18/U1_DCD/SSP0_MOSI/SPIFI_IO0</text>
<text x="158.5" y="124.9">P1_20/USB_TX_DP1/PWM1_2/QEI_PHA/MC_FB0/SSP0_SCK/LCD_VD6/LCD_VD10</text>
<text x="169.7" y="122.3">P1_19/USB_TX_E1/USB_PPWR1/T1_CAP1/MC_0A/SSP1_SCK/U2_OE</text>
<text x="87.3" y="127.4">P0_22/U1_RTS/SD_DAT0/U4_TXD/CAN_TD1/SPIFI_CLK</text>
<text x="87.3" y="130">P0_25/ADC0_IN2/I2S_RX_SDA/U3_TXD</text>
<text x="157" y="127.4">P1_22/USB_RCV1/USB_PWRD1/T1_MAT0/MC_0B/SSP1_MOSI/LCD_VD8/LCD_VD12</text>
<text x="157.4" y="130">P1_23/USB_RX_DP1/PWM1_4/QEI_PHB/MC_FB1/SSP0_MISO/LCD_VD9/LCD_VD13</text>
<text x="87.3" y="132.5">P0_26/ADC0_IN3/DAC_OUT/U3_RXD</text>
<text x="87.3" y="135">P0_29/USB_D+1/EINT0</text>
<text x="87.3" y="137.6">P0_30/USB_D-1/EINT1</text>
<text x="156.2" y="132.5">P1_24/USB_RX_DM1/PWM1_5/QEI_IDX/MC_FB2/SSP0_MOSI/LCD_VD10/LCD_VD14</text>
<text x="157.6" y="137.6">P1_26/USB_SSPND1/PWM1_6/T0_CAP0/MC_1B/SSP1_SSEL/LCD_VD12/LCD_VD20</text>
<text x="159.3" y="135">P1_25/USB_LS1/USB_HSTEN1/T1_MAT1/MC_1A/CLKOUT/LCD_VD11/LCD_VD15</text>
<text x="156.4" y="140.1">P1_28/USB_SCL1/PWM1_CAP0/T0_MAT0/MC_2A/SSP0_SSEL/LCD_VD14/LCD_VD22</text>
<text x="158.8" y="142.7">P1_29/USB_SDA1/PWM1_CAP1/T0_MAT1/MC_2B/U4_TXD/LCD_VD15/LCD_VD23</text>
<text x="98.5" y="149.9" transform="rotate(-90 98.5 149.9)">RTCX1</text>
<text x="101" y="149.9" transform="rotate(-90 101 149.9)">RTCX2</text>
<text x="108.6" y="149.9" transform="rotate(-90 108.6 149.9)">XTAL1</text>
<text x="111.2" y="149.9" transform="rotate(-90 111.2 149.9)">XTAL2</text>
<text x="118.8" y="149.9" transform="rotate(-90 118.8 149.9)">VSSREG</text>
<text x="121.3" y="149.9" transform="rotate(-90 121.3 149.9)">VSSREG</text>
<text x="131.5" y="149.9" transform="rotate(-90 131.5 149.9)">VSS</text>
<text x="134" y="149.9" transform="rotate(-90 134 149.9)">VSS</text>
<text x="136.6" y="149.9" transform="rotate(-90 136.6 149.9)">VSS</text>
<text x="139.1" y="149.9" transform="rotate(-90 139.1 149.9)">VSS</text>
<text x="144.3" y="149.9" transform="rotate(-90 144.3 149.9)">VSSA</text>
<text x="154.4" y="149.9" transform="rotate(-90 154.4 149.9)">DNC</text>
<text x="175.6" y="145.2">P1_30/USB_PWRD2/USB_VBUS/ADC0_IN4/I2C0_SDA/U3_OE</text>
<text x="181.9" y="147.7">P1_31/USB_OVRCR2/SSP1_SCK/ADC0_IN5/I2C0_SCL</text>
</g>
<g font-size="1.8" fill="#f00">
<text x="113.7" y="75.9" transform="rotate(-90 113.7 75.9)">VDD(3V3)</text>
<text x="116.2" y="75.9" transform="rotate(-90 116.2 75.9)">VDD(3V3)</text>
<text x="118.8" y="75.9" transform="rotate(-90 118.8 75.9)">VDD(3V3)</text>
<text x="121.3" y="75.9" transform="rotate(-90 121.3 75.9)">VDD(3V3)</text>
<text x="128.9" y="80.5" transform="rotate(-90 128.9 80.5)">VDD(REG)(3V3)</text>
<text x="131.5" y="80.5" transform="rotate(-90 131.5 80.5)">VDD(REG)(3V3)</text>
</g>
<g font-size="1.4">
<text x="96.1" y="30.8" transform="rotate(-90 96.1 30.8)">1</text>
<text x="112" y="31.2" transform="rotate(-90 112 31.2)">1</text>
<text x="96.1" y="42.1" transform="rotate(-90 96.1 42.1)">2</text>
<text x="112" y="46.2" transform="rotate(-90 112 46.2)">2</text>
<text x="217.3" y="42.9" transform="rotate(-90 217.3 42.9)">2</text>
<text x="228.1" y="42.9" transform="rotate(-90 228.1 42.9)">2</text>
<text x="238.3" y="42.9" transform="rotate(-90 238.3 42.9)">2</text>
<text x="248.4" y="42.9" transform="rotate(-90 248.4 42.9)">2</text>
<text x="258.6" y="42.9" transform="rotate(-90 258.6 42.9)">2</text>
<text x="94.8" y="49.4" transform="rotate(-90 94.8 49.4)">3</text>
<text x="97.4" y="49.3" transform="rotate(-90 97.4 49.3)">1</text>
<text x="102.4" y="53.1" transform="rotate(-90 102.4 53.1)">2</text>
<text x="112" y="50.9" transform="rotate(-90 112 50.9)">1</text>
<text x="134.6" y="51.5" transform="rotate(-90 134.6 51.5)">1</text>
<text x="149.2" y="50.2" transform="rotate(-90 149.2 50.2)">2</text>
<text x="217.3" y="48.1" transform="rotate(-90 217.3 48.1)">1</text>
<text x="228.1" y="48.1" transform="rotate(-90 228.1 48.1)">1</text>
<text x="238.3" y="48.1" transform="rotate(-90 238.3 48.1)">1</text>
<text x="248.4" y="48.1" transform="rotate(-90 248.4 48.1)">1</text>
<text x="258.6" y="48.1" transform="rotate(-90 258.6 48.1)">1</text>
<text x="27.4" y="55.3" transform="rotate(-90 27.4 55.3)">1</text>
<text x="39.5" y="55.3" transform="rotate(-90 39.5 55.3)">1</text>
<text x="56.2" y="56.8" transform="rotate(-90 56.2 56.8)">1</text>
<text x="67.8" y="56.3" transform="rotate(-90 67.8 56.3)">2</text>
<text x="27.4" y="64" transform="rotate(-90 27.4 64)">1</text>
<text x="39.5" y="64" transform="rotate(-90 39.5 64)">1</text>
<text x="67.8" y="63.8" transform="rotate(-90 67.8 63.8)">2</text>
<text x="136.4" y="61.8" transform="rotate(-90 136.4 61.8)">TRST</text>
<text x="138.9" y="61.8" transform="rotate(-90 138.9 61.8)">TDI</text>
<text x="146.6" y="61.8" transform="rotate(-90 146.6 61.8)">TMS</text>
<text x="67.8" y="71" transform="rotate(-90 67.8 71)">1</text>
<text x="97.4" y="66.3" transform="rotate(-90 97.4 66.3)">16</text>
<text x="102.4" y="66.3" transform="rotate(-90 102.4 66.3)">10</text>
<text x="107.5" y="66.3" transform="rotate(-90 107.5 66.3)">8</text>
<text x="135.6" y="66.3" transform="rotate(-90 135.6 66.3)">4</text>
<text x="138.1" y="66.3" transform="rotate(-90 138.1 66.3)">2</text>
<text x="140.6" y="66.3" transform="rotate(-90 140.6 66.3)">1</text>
<text x="143.2" y="66.3" transform="rotate(-90 143.2 66.3)">5</text>
<text x="145.7" y="66.3" transform="rotate(-90 145.7 66.3)">3</text>
<text x="226.8" y="67.9">60</text>
<text x="226.8" y="70.4">59</text>
<text x="231.3" y="68.7">PWM1/P2_0</text>
<text x="231.3" y="71.3">PWM2/P2_1</text>
<text x="27.4" y="73.7" transform="rotate(-90 27.4 73.7)">2</text>
<text x="39.5" y="73.7" transform="rotate(-90 39.5 73.7)">2</text>
<text x="83.9" y="75.5">14</text>
<text x="226.8" y="73">58</text>
<text x="226.8" y="75.5">55</text>
<text x="231.3" y="73.8">PWM3/P2_2</text>
<text x="231.3" y="76.4">LED3/P2_3</text>
<text x="84.1" y="80.6">11</text>
<text x="226.8" y="78.1">54</text>
<text x="226.8" y="80.6">53</text>
<text x="226.8" y="83.1">52</text>
<text x="231.3" y="78.9">PWM5/P2_4</text>
<text x="231.3" y="81.4">PWM6/P2_5</text>
<text x="231.3" y="84">CAPTURE0/P2_6</text>
<text x="65" y="86.5">CAN1RD/TX3/SDA1/P0_0</text>
<text x="65.3" y="89.1">CAN1TD/RX3/SCL1/P0_1</text>
<text x="83.9" y="85.7">37</text>
<text x="83.9" y="88.2">38</text>
<text x="226.8" y="85.7">51</text>
<text x="226.8" y="88.2">50</text>
<text x="231.3" y="86.5">CAN2RD/P2_7</text>
<text x="231.3" y="89.1">CAN2TD/P2_8</text>
<text x="251" y="88.1" transform="rotate(-90 251 88.1)">1</text>
<text x="83.9" y="90.8">79</text>
<text x="83.9" y="93.3">80</text>
<text x="83.9" y="95.8">64</text>
<text x="226.8" y="90.8">49</text>
<text x="226.8" y="93.3">41</text>
<text x="231.3" y="91.6">IrDA_RX/P2_9</text>
<text x="263.3" y="92.1" transform="rotate(-90 263.3 92.1)">SD_DETECT/P1_9</text>
<text x="46.4" y="98.6" transform="rotate(-90 46.4 98.6)">3</text>
<text x="48.9" y="98.6" transform="rotate(-90 48.9 98.6)">4</text>
<text x="56.2" y="97.6" transform="rotate(-90 56.2 97.6)">1</text>
<text x="69.9" y="99.3">SCK1/OLED/P0_7</text>
<text x="72.9" y="101.9">MISO1/P0_8</text>
<text x="77.9" y="96.8">P0_6</text>
<text x="84" y="98.4">63</text>
<text x="84.1" y="100.9">62</text>
<text x="226.8" y="98.4">76</text>
<text x="226.8" y="100.9">75</text>
<text x="231.3" y="99.3">SCK2/FLASH+SD/P1_0</text>
<text x="231.3" y="101.9">MOSI2/FLASH+SD/P1_1</text>
<text x="262.4" y="96.6" transform="rotate(-90 262.4 96.6)">2</text>
<text x="46.4" y="105.7" transform="rotate(-90 46.4 105.7)">1</text>
<text x="48.9" y="105.7" transform="rotate(-90 48.9 105.7)">2</text>
<text x="56.2" y="102.3" transform="rotate(-90 56.2 102.3)">2</text>
<text x="68.9" y="104.4">MOSI1/OLED/P0_9</text>
<text x="73.2" y="106.9">SDA2/P0_10</text>
<text x="83.9" y="106">39</text>
<text x="84.1" y="103.5">61</text>
<text x="226.8" y="103.5">74</text>
<text x="226.8" y="106">73</text>
<text x="231.3" y="104.4">MISO2/FLASH+SD/P1_4</text>
<text x="231.3" y="106.9">SD_CS/P1_8</text>
<text x="262.4" y="106.3" transform="rotate(-90 262.4 106.3)">1</text>
<text x="70.1" y="112">TX3/WIFI/P4_28</text>
<text x="73.4" y="109.5">SCL2/P0_11</text>
<text x="83.8" y="108.5">40</text>
<text x="84" y="113.6">68</text>
<text x="84.1" y="111.1">65</text>
<text x="226.8" y="108.5">72</text>
<text x="226.8" y="111.1">71</text>
<text x="226.8" y="113.6">70</text>
<text x="231.3" y="112">FLASH_CS/P1_10</text>
<text x="46.4" y="116.4" transform="rotate(-90 46.4 116.4)">1</text>
<text x="56.2" y="116.5" transform="rotate(-90 56.2 116.5)">1</text>
<text x="70.2" y="114.6">RX3/WIFI/P4_29</text>
<text x="72.2" y="119.6">SPIFI3/P0_16</text>
<text x="73.2" y="117.1">SCK0/P0_15</text>
<text x="83.8" y="116.2">47</text>
<text x="83.8" y="118.7">48</text>
<text x="226.8" y="116.2">69</text>
<text x="226.8" y="118.7">25</text>
<text x="231.3" y="114.6">COMPARE0/P1_14</text>
<text x="231.3" y="117.1">SW2/P1_15</text>
<text x="231.3" y="119.6">LED0/P1_18</text>
<text x="72.1" y="122.2">MISO0/P0_17</text>
<text x="72.1" y="124.7">MOSI0/P0_18</text>
<text x="83.9" y="121.2">46</text>
<text x="83.9" y="123.9">45</text>
<text x="226.8" y="121.2">26</text>
<text x="226.8" y="123.9">27</text>
<text x="231.3" y="122.2">SW3/P1_19</text>
<text x="231.3" y="124.7">QEI_PHA/P1_20</text>
<text x="70.6" y="127.3">SPIFICLK/P0_22</text>
<text x="73.2" y="129.8">ADC2/P0_25</text>
<text x="83.7" y="126.4">44</text>
<text x="84.8" y="128.9">7</text>
<text x="84.8" y="131.5">6</text>
<text x="226.8" y="126.4">28</text>
<text x="226.8" y="128.9">29</text>
<text x="226.8" y="131.5">30</text>
<text x="231.3" y="127.3">OLED_CS/P1_22</text>
<text x="231.3" y="129.8">QEI_PHB/P1_23</text>
<text x="69.9" y="132.3">ADC3/DAC/P0_26</text>
<text x="73.6" y="137.4">SW1/P0_30</text>
<text x="73.6" y="134.9">SW0/P0_29</text>
<text x="84" y="136.6">23</text>
<text x="84.1" y="134">22</text>
<text x="226.8" y="134">31</text>
<text x="226.8" y="136.6">32</text>
<text x="231.3" y="132.3">LED1/P1_24</text>
<text x="231.3" y="134.9">OLED_DC/P1_25</text>
<text x="231.3" y="137.4">LED2/P1_26</text>
<text x="226.8" y="139.1">35</text>
<text x="226.8" y="141.6">36</text>
<text x="231.3" y="140">CAPTURE0/P1_28</text>
<text x="231.3" y="142.5">CAPTURE1/IrDA_TX/P1_29</text>
<text x="226.8" y="144.2">18</text>
<text x="226.8" y="146.7">17</text>
<text x="231.3" y="145">SDA0/ADC4/P1_30</text>
<text x="231.3" y="147.6">SCL0/ADC5/P1_31</text>
<text x="97.4" y="153.2" transform="rotate(-90 97.4 153.2)">13</text>
<text x="99.9" y="153.1" transform="rotate(-90 99.9 153.1)">15</text>
<text x="107.5" y="153.2" transform="rotate(-90 107.5 153.2)">19</text>
<text x="110.2" y="153.2" transform="rotate(-90 110.2 153.2)">20</text>
<text x="117.8" y="153.2" transform="rotate(-90 117.8 153.2)">33</text>
<text x="120.3" y="153.1" transform="rotate(-90 120.3 153.1)">66</text>
<text x="130.5" y="153.2" transform="rotate(-90 130.5 153.2)">78</text>
<text x="133" y="153.2" transform="rotate(-90 133 153.2)">57</text>
<text x="135.6" y="153.3" transform="rotate(-90 135.6 153.3)">43</text>
<text x="138.1" y="153.2" transform="rotate(-90 138.1 153.2)">24</text>
<text x="143.2" y="152.4" transform="rotate(-90 143.2 152.4)">9</text>
<text x="153.3" y="153.1" transform="rotate(-90 153.3 153.1)">12</text>
<text x="79.5" y="160.4">1</text>
<text x="89.2" y="160.4">4</text>
<text x="79.5" y="165.4">2</text>
<text x="89.2" y="165.4">3</text>
<text x="130.5" y="162.3" transform="rotate(-90 130.5 162.3)">1</text>
<text x="73.2" y="170.5" transform="rotate(-90 73.2 170.5)">1</text>
<text x="95.8" y="170.3" transform="rotate(-90 95.8 170.3)">1</text>
<text x="105.5" y="173.5">2</text>
<text x="112.7" y="173.5">1</text>
<text x="73.2" y="175.2" transform="rotate(-90 73.2 175.2)">2</text>
<text x="95.8" y="174.8" transform="rotate(-90 95.8 174.8)">2</text>
<text x="102.2" y="178.8" transform="rotate(-90 102.2 178.8)">1</text>
<text x="116.2" y="178.8" transform="rotate(-90 116.2 178.8)">1</text>
<text x="102.2" y="183.5" transform="rotate(-90 102.2 183.5)">2</text>
<text x="116.2" y="183.5" transform="rotate(-90 116.2 183.5)">2</text>
<text x="84.1" y="190.2" transform="rotate(-90 84.1 190.2)">1</text>
<text x="109.1" y="190.6" transform="rotate(-90 109.1 190.6)">1</text>
</g>
<g font-size="1.4" fill="#f00">
<text x="102.4" y="31.5" transform="rotate(-90 102.4 31.5)">1</text>
<text x="120.3" y="30.8" transform="rotate(-90 120.3 30.8)">1</text>
<text x="142.2" y="30.2" transform="rotate(-90 142.2 30.2)">1</text>
<text x="217.3" y="31.5" transform="rotate(-90 217.3 31.5)">1</text>
<text x="228.1" y="31.5" transform="rotate(-90 228.1 31.5)">1</text>
<text x="238.3" y="31.5" transform="rotate(-90 238.3 31.5)">1</text>
<text x="248.4" y="31.5" transform="rotate(-90 248.4 31.5)">1</text>
<text x="258.6" y="31.5" transform="rotate(-90 258.6 31.5)">1</text>
<text x="27.4" y="40" transform="rotate(-90 27.4 40)">1</text>
<text x="39.5" y="40" transform="rotate(-90 39.5 40)">1</text>
<text x="56.2" y="39.7" transform="rotate(-90 56.2 39.7)">1</text>
<text x="67.8" y="39.7" transform="rotate(-90 67.8 39.7)">1</text>
<text x="102.4" y="40.8" transform="rotate(-90 102.4 40.8)">1</text>
<text x="134.6" y="41.8" transform="rotate(-90 134.6 41.8)">2</text>
<text x="149.2" y="40.5" transform="rotate(-90 149.2 40.5)">1</text>
<text x="217.3" y="38.3" transform="rotate(-90 217.3 38.3)">1</text>
<text x="228.1" y="38.3" transform="rotate(-90 228.1 38.3)">1</text>
<text x="238.3" y="38.3" transform="rotate(-90 238.3 38.3)">1</text>
<text x="248.4" y="38.3" transform="rotate(-90 248.4 38.3)">1</text>
<text x="258.6" y="38.3" transform="rotate(-90 258.6 38.3)">1</text>
<text x="56.2" y="47.1" transform="rotate(-90 56.2 47.1)">2</text>
<text x="67.8" y="46.6" transform="rotate(-90 67.8 46.6)">1</text>
<text x="27.4" y="48.2" transform="rotate(-90 27.4 48.2)">2</text>
<text x="39.5" y="48.2" transform="rotate(-90 39.5 48.2)">2</text>
<text x="112.7" y="66.3" transform="rotate(-90 112.7 66.3)">21</text>
<text x="115.2" y="66.3" transform="rotate(-90 115.2 66.3)">77</text>
<text x="117.8" y="66.3" transform="rotate(-90 117.8 66.3)">56</text>
<text x="120.3" y="66.3" transform="rotate(-90 120.3 66.3)">42</text>
<text x="127.9" y="66.3" transform="rotate(-90 127.9 66.3)">67</text>
<text x="130.5" y="66.3" transform="rotate(-90 130.5 66.3)">34</text>
<text x="251" y="68.5" transform="rotate(-90 251 68.5)">1</text>
<text x="251" y="78.3" transform="rotate(-90 251 78.3)">2</text>
</g>
</svg>
